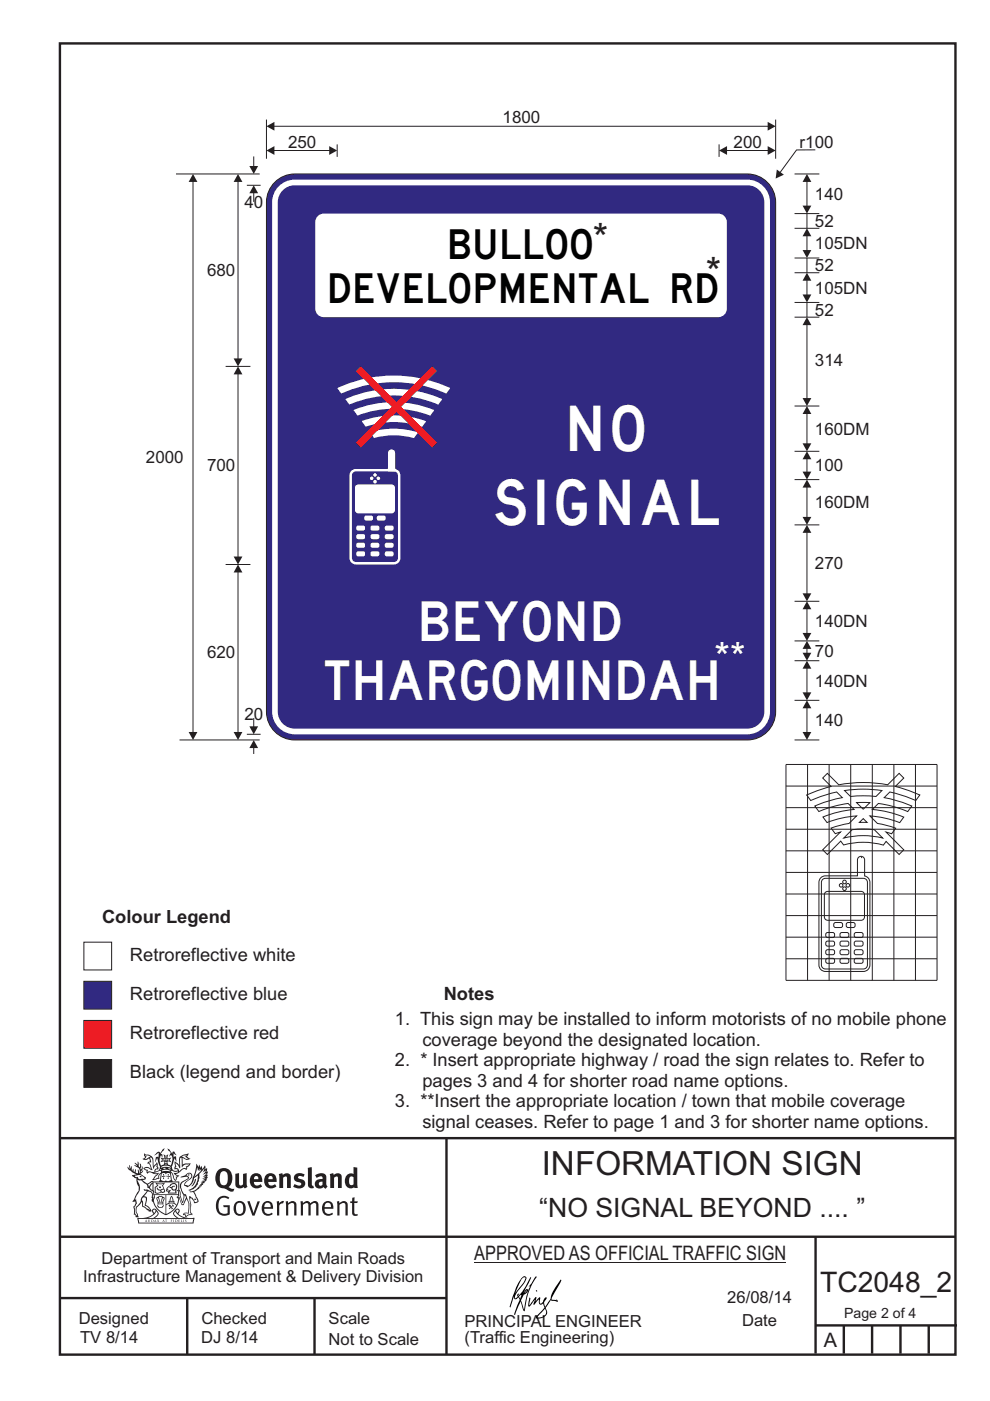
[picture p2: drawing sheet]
<svg xmlns="http://www.w3.org/2000/svg" width="210mm" height="297mm" viewBox="0 0 210 297" stroke-linecap="round" stroke-linejoin="round" font-family="sans-serif">
<g fill="none" stroke="#231f20" stroke-width=".51">
<path d="M12.7 9.2h190v278h-190zM12.7 241.3h189.9M94.7 241.4v45.8M12.7 275.2h82M12.7 262.2h190.1M39.7 275.2v12M66.7 275.2v12M173 262.2v24.8M173 281h30M179 281v6M185 281v6M191 281v6"/>
<path d="M197 281v6"/>
</g>
<g fill="#231f20">
<path d="M47 248.5a2.55 2.55 0 0 0 0 2.7l.3 .1a.81 .81 0 0 0 1-.9v-.6a1.04 1.04 0 0 0-1.1-1.5zM46.3 248.1a1.82 1.82 0 0 1 2.1-.2 1.82 1.82 0 0 1 .9 1.9 2.29 2.29 0 0 1-.8 1.9l.7 .3h.5l-.2 .6a2.87 2.87 0 0 1-2-.7 2.12 2.12 0 0 1-1.7-3.1z" fill-rule="evenodd"/>
<path d="M49.9 248.9l.8-.2v2a.46 .46 0 0 0 .2 .6 .46 .46 0 0 0 .7-.2v-2.2l.7-.2v2.4l.2 .5-.6 .4-.2-.3a1.02 1.02 0 0 1-1.2 .2 1.02 1.02 0 0 1-.6-1.1z" fill-rule="evenodd"/>
<path d="M54 249.5l-.1 .5h.9a.49 .49 0 0 0-.2-.6 .49 .49 0 0 0-.6 .1zM53.4 249.2a1.34 1.34 0 0 1 1.6-.3 1.34 1.34 0 0 1 .6 1.5v.2h-1.7a.77 .77 0 0 0 .5 .8 .77 .77 0 0 0 .9-.3l.3 .4a1.59 1.59 0 0 1-2.1 .2 1.59 1.59 0 0 1-.4-2z" fill-rule="evenodd"/>
<path d="M57 249.5l-.1 .5h.9a.49 .49 0 0 0-.2-.6 .49 .49 0 0 0-.6 .1zM56.4 249.2a1.34 1.34 0 0 1 1.6-.3 1.34 1.34 0 0 1 .7 1.5v.2h-1.8a.77 .77 0 0 0 .5 .8 .77 .77 0 0 0 .9-.3l.3 .4a1.59 1.59 0 0 1-2 .2 1.59 1.59 0 0 1-.5-2z" fill-rule="evenodd"/>
<path d="M59.1 248.9l.8-.2 .1 .4a.95 .95 0 0 1 1-.3 .95 .95 0 0 1 .7 .8v2.3h-.8v-2.3a.46 .46 0 0 0-.8 .1v2.2h-.9z" fill-rule="evenodd"/>
<path d="M62.5 249.1a1.75 1.75 0 0 1 2.1-.1l-.2 .5-.6-.2a.43 .43 0 0 0-.6 .3l.4 .3a1.04 1.04 0 0 1 1.2 1.2 1.04 1.04 0 0 1-1.4 .9l-1.2-.4 .3-.6 1 .4 .4-.4a.88 .88 0 0 0-1-.5l-.4-.2-.1-.4z" fill-rule="evenodd"/>
<path d="M65.3 247.6l.8-.2 .1 3.8 .2 .2 .2 .5a.88 .88 0 0 1-1-.1 .88 .88 0 0 1-.3-1z" fill-rule="evenodd"/>
<path d="M67.8 250.6a.43 .43 0 0 0-.1 .7 .43 .43 0 0 0 .7-.1v-.7zM66.8 249.2a1.7 1.7 0 0 1 2.4 .1v1.8l.3 .4-.4 .5-.5-.3a1.03 1.03 0 0 1-1.7-.2 1.03 1.03 0 0 1 .8-1.5h.7v-.4a.8 .8 0 0 0-1.2 .1z" fill-rule="evenodd"/>
<path d="M69.9 248.9l.8-.2 .1 .4a.95 .95 0 0 1 1-.3 .95 .95 0 0 1 .7 .8v2.3h-.8v-2.3a.46 .46 0 0 0-.8 .1v2.2h-.8z" fill-rule="evenodd"/>
<path d="M74.3 249.5a1.48 1.48 0 0 0 0 1.7l.4 .1 .3-.2v-1.5l-.3-.2zM75 247.4l.8 .2 .1 4.3h-.7l-.1-.2a1.26 1.26 0 0 1-1.4 0 1.26 1.26 0 0 1-.6-1.3 1.29 1.29 0 0 1 .5-1.3 1.29 1.29 0 0 1 1.4-.2z" fill-rule="evenodd"/>
<path d="M46.4 253.9a1.72 1.72 0 0 1 2.2 0l-.2 .3a1.24 1.24 0 0 0-1.4-.1 1.24 1.24 0 0 0-.7 1.3 1.49 1.49 0 0 0 1.3 2l.7-.2v-1.3h-.9l-.1-.4h1.4v2a1.93 1.93 0 0 1-2.2-.1 1.93 1.93 0 0 1-.7-2.2l.2-.7z" fill-rule="evenodd"/>
<path d="M50.3 255.2a1.65 1.65 0 0 0 .3 2.2 .99 .99 0 0 0 1-1.5 .78 .78 0 0 0-.4-.8 .78 .78 0 0 0-.9 .1zM50 254.9a1.33 1.33 0 0 1 1.6-.1 1.33 1.33 0 0 1 .5 1.5 1.31 1.31 0 0 1-1.3 1.5 1.31 1.31 0 0 1-1.3-1.6l.1-.5z" fill-rule="evenodd"/>
<path d="M52.5 254.7l.4-.1 .9 2.6 .8-2.5h.5l-1.1 3h-.5z" fill-rule="evenodd"/>
<path d="M56.2 255.2l-.2 .7h1.4a.7 .7 0 0 0-.3-.8 .7 .7 0 0 0-.9 .1zM55.9 255a1.22 1.22 0 0 1 1.5-.2 1.22 1.22 0 0 1 .5 1.5h-1.9a.93 .93 0 0 0 .5 1 .93 .93 0 0 0 1.2-.2l.1 .3a1.43 1.43 0 0 1-1.7 .1 1.43 1.43 0 0 1-.6-1.7z" fill-rule="evenodd"/>
<path d="M58.7 254.8l.4-.2 .1 .5 .4-.3 .6-.2-.2 .6a.66 .66 0 0 0-.8 .6v1.9h-.4z" fill-rule="evenodd"/>
<path d="M60.6 254.8l.4-.2 .1 .5a.94 .94 0 0 1 1-.4 .94 .94 0 0 1 .8 .7v2.3h-.5l-.1-2.5a.81 .81 0 0 0-1.2 .3v2.2h-.4z" fill-rule="evenodd"/>
<path d="M63.7 254.7l.5-.1 .1 .5 .4-.3a.78 .78 0 0 1 1.1 .3 .9 .9 0 0 1 1-.5 .9 .9 0 0 1 .7 .8v2.3h-.4l-.1-2.5a.67 .67 0 0 0-1.1 .3v2.2h-.5v-2.4l-.4-.2-.7 .4v2.2h-.5z" fill-rule="evenodd"/>
<path d="M69 255.2l-.2 .7h1.4a.7 .7 0 0 0-.3-.8 .7 .7 0 0 0-.9 .1zM68.7 255a1.22 1.22 0 0 1 1.5-.2 1.22 1.22 0 0 1 .5 1.5h-1.9a.93 .93 0 0 0 .5 1 .93 .93 0 0 0 1.2-.2l.1 .3a1.44 1.44 0 0 1-1.7 .1 1.44 1.44 0 0 1-.6-1.7z" fill-rule="evenodd"/>
<path d="M71.4 254.8l.5-.2 .1 .5a.94 .94 0 0 1 1-.4 .94 .94 0 0 1 .7 .7v2.3h-.4l-.1-2.5a.81 .81 0 0 0-1.2 .3v2.2h-.5z" fill-rule="evenodd"/>
<path d="M74.7 254l.5-.2v.9h.7l-.1 .4h-.7l.1 2.2 .1 .1h.5l.1 .3a.75 .75 0 0 1-1.2-.6v-2h-.4v-.4h.4z" fill-rule="evenodd"/>
<path d="M30.8 244.9l1.1 .3-.9 .5h-.4l.5-.5zM31.8 245.5l.2-.1a2.44 2.44 0 0 1 .4 2l.1 .4 .7-1-.1 .6 .3 .3a.57 .57 0 0 0-.6 .8l-1-.2-.5 .2 .1-.5-.7-.2 .6-.2 1 .5 .1-.1-.6-1.3-.2-.1 .5-.1zM30.7 244.5l-.2 .4 .3 .4-.6 .4a1.04 1.04 0 0 0 1.4-.1l.2 .7h-.4l-.2 .4a.94 .94 0 0 1 .9 1.1l-.2-.1a1.16 1.16 0 0 0-1.5-.1l.3 .4 .4 .2 .1 .5 .2 .2v-.2a.94 .94 0 0 1 1.1 .2h.9l-1.2 1.2a1.13 1.13 0 0 0 1.2-.2l.4-.1-.1-.4 .5-.7a.83 .83 0 0 0-.6 1.1l-.3-.1-.7 .3 1.1-1.4-.5 .2-.5-.1 1.3-.5-.2-.2-.8 .4v-.3l.2-.2 .3 .1 .1-.3-.2-.4v-.6l-.2-.3-.6 .9v-.7a1.42 1.42 0 0 0-1.7-1.8z" fill-rule="evenodd"/>
<path d="M38.5 245.3l.5-.3 .7-.1-.6 .3 .8 .5h-.3zM38.3 245.5h.2l.1 2a1.69 1.69 0 0 1 1.5-.7l-.7 .5 .1 .5a1.1 1.1 0 0 0-1.5 .6l-.1-.5-.2-.2h-.5l.2-.4-.2-.7a1.42 1.42 0 0 1 .8 1.1l.2-.1zM37.1 246.2l.1 1-.2 .3v.5l.6-.1 .1 .2a.96 .96 0 0 1-1.1-.1l-.1 .1a1.06 1.06 0 0 0 1.3 .2v.1a.72 .72 0 0 1-1 .2l.3 .5 .6 .3-.4 .1-.1 .7-.3-.4-.3-1.1-.4-.4 .4 .9a1.54 1.54 0 0 0 .6 1.2l.2-.3a.58 .58 0 0 1 .5-.7l.1-.2h-.3l-.4-.3 .9-.5a.93 .93 0 0 1 1.1-.5l.1 .2 .2-.1 .1-.5a.99 .99 0 0 0 .7-.9l-1.3 .1-.4 .3v-1.5l.9 .4 .8-.3h-.3l-.5-.4 .4-.7-.7 .2a1.46 1.46 0 0 0-1.3 2.1v.4l-.2-.4z" fill-rule="evenodd"/>
<path d="M35.6 248.9l.2 .1-.1 .4h.3l-.3 .1v.5l-.1-.6h-.3l.3-.1z" fill-rule="evenodd"/>
<path d="M34.6 248.9l.2 .1-.1 .3 .4 .1h-.4v.6l-.1-.5-.3-.1h.3z" fill-rule="evenodd"/>
<path d="M34.3 248.8a.57 .57 0 0 1 .9 .2 .57 .57 0 0 1 .9-.2l.2 1.4-.2 .1a.57 .57 0 0 1-.9-.1 .69 .69 0 0 1-1.1 0zM34.2 248.1l-.3 2.1-.2 .4h2.9l-.1-.4-.3-2.1h-.2v.3l-.8-.1-.9 .1 .1-.3z" fill-rule="evenodd"/>
<path d="M34.2 252.4a.3 .3 0 0 0 .6 0 .3 .3 0 0 0-.6 0zM33.3 251l.3 .3-.3 .3a.79 .79 0 0 0 0 1.3l.8-.2-.1-.3a.55 .55 0 0 1-.7-.6h.1l.1 .3 .4 .1 .8-.2-.4-.7 .4-.3-.7 .1zM33 250.7l1.1 .2 .9-.2-.4 .7 .4 1.1a.56 .56 0 0 1-.8 .3l-.2 .1a.73 .73 0 0 1-.9 .1 .73 .73 0 0 1-.3-.9v-.4l.5-.4z" fill-rule="evenodd"/>
<path d="M35.6 251.9l.7-.5a.58 .58 0 0 1 1-.1 .58 .58 0 0 1-.5 .9l-.2-.3a.43 .43 0 0 1 .6-.3v-.1a.57 .57 0 0 0-.8 .2l-.2-.1-.3 .2 .4 .1a.55 .55 0 0 0 .9 .5v.5h-1.3l.3-.4-.1-.2-.6 .1 .2-.2-.2-.1zM35.4 251.8l-.1 .2a.39 .39 0 0 0 .2 .7l.3-.1-.2 .5h1.9l-.1-.8a.86 .86 0 0 0-.1-1.4 .86 .86 0 0 0-1.3 .4z" fill-rule="evenodd"/>
<path d="M36 254.8h.8v.2h-.8zM36.4 253.8l.2 .8h-.4zM36.4 253.5l-.3 .5-.1 .6h-.2v.4l-.7 .4 .1 .2a1.48 1.48 0 0 1 2.2 .1l.2-.1-.6-.5v-.5h-.2l-.1-.6z" fill-rule="evenodd"/>
<path d="M35.8 255.4l.3 .1 .2 .3 .3-.2-.2-.2a.38 .38 0 0 1 .4 .5l-.1-.2-.3 .3 .3 .2-.3 .2-.1-.3-.4 .3-.1-.2 .4-.3-.2-.1-.1 .1z" fill-rule="evenodd"/>
<path d="M34.5 254h.2v.2l-.3 .6h-.1zM33.6 255.3h.9v.2a.55 .55 0 0 1-.8 .4v-.2h-.2zM33.4 254h.2l.2 .8h-.2zM33.6 255h.8l.1 .1-.8 .1zM33.8 253.7h.5l-.2 1.1h-.2zM33.3 253.8l-.1 .3 .3 1.2a.48 .48 0 0 0-.1 .5 .48 .48 0 0 0 .4 .3l.6-.1a.49 .49 0 0 0 .2-.7l.3-1.2-.1-.3a1.42 1.42 0 0 0-1.5 0z" fill-rule="evenodd"/>
<path d="M33.6 251.6h.5l.1 .3h-.4z" fill-rule="evenodd"/>
<path d="M41.3 250.1l.3-.2-.2 .9-.6 .7h-.2l.5-.7z" fill-rule="evenodd"/>
<path d="M39.7 249l.3-.2 .5 .2a.88 .88 0 0 1-.6 1.1 1.22 1.22 0 0 0-.8 1.3l.5 .2a.72 .72 0 0 0 .9-.4l.5-.8 .2-.6 .8-.6v.3a2.85 2.85 0 0 1-2 2.8l.1 .1a2.13 2.13 0 0 0 1.9-1.5l-.1-.2a2.01 2.01 0 0 0 .3-1.8l1.2-1.3-.4 1 .7-.5-.7 1 .8-.4-.8 .8 .7-.1-.9 .5 .8-.1-.8 .4h.7l-.8 .3 .3 .2h-.4l.2 .4-.4-.1 .2 .3h-.4l.1 .3h-.1a2.16 2.16 0 0 1-2 1l.1 .2h.4a.76 .76 0 0 1 .7 .7l.5 1.2-.6 .2a1.45 1.45 0 0 0-1.2-1.3l.3 1.8-.1 1.9 .4 .2a1.07 1.07 0 0 0-1.2 .4v-.3l-.5-.2a.87 .87 0 0 1 1-.1l.1-.7a4.4 4.4 0 0 0-.6-3.1l-.1-.3h-.2a2.16 2.16 0 0 1-.7-2.2l.3-.3 1.2-.8a.55 .55 0 0 0-.4-.7zM37.8 252.4a.76 .76 0 0 1 .3 1.1l.6 1.6 .4-1.7 .2 .1a.61 .61 0 0 1-.1 .9l-.3 .9h-.2l-.7-1.6-.3 .1a1.18 1.18 0 0 0 .1-1.4zM41.8 247.5l.2 .8 .3-.6v.6l.3-.5a1.9 1.9 0 0 1-1.1 1.4l-.3 .3zM38.2 249.6l1.4-.1 .2 .1v.3l-.5 .3a1.26 1.26 0 0 0-1 1.9l.2 .7a1.84 1.84 0 0 1 .2 2l-.4-1.3a.96 .96 0 0 0-.4-1.3l-.4 .3a.78 .78 0 0 1-.1 1.3l.2 .2h.4l.4 1.1a.38 .38 0 0 0 .2 .4 .38 .38 0 0 0 .4-.1l.6-1.2a2.94 2.94 0 0 1 .3 2.5v.5l-.8-.1-.3 .4v.2l.4-.1 .1 .4 .2 .1a1.02 1.02 0 0 1 1.3-.5l-.1-.4-.3-.1 .2-1.7-.3-1.4 .1 .1a1.14 1.14 0 0 1 .7 .9 .63 .63 0 0 0 .9-.2 .63 .63 0 0 0-.2-.8l-.6-1.3 .9-.6 .2-.3 .2-.1v-.2h.3l-.1-.3h.4l-.1-.3 .5-.1-.2-.2 .5-.4 .1-.2-.3 .1 .5-.6-.3 .1 .3-.6-.4 .1 .4-.5v-.3l-.3 .2 .1-.6v-.3l-.4 .3-.1-.8-.5 .8-.2-.7-.2 .5-.3-.8-.1 .6-.5-.8-.1 1.4-.7 1.9a1.81 1.81 0 0 1-.9 1.4l-.6-.2a1.75 1.75 0 0 1 1.1-1.2 .75 .75 0 0 0 .1-1.3 .75 .75 0 0 0-1.2 .5z" fill-rule="evenodd"/>
<path d="M41.2 254.2l.3-.1 .1 .3h-.4z" fill-rule="evenodd"/>
<path d="M29.4 258.4h11.6l-.2 .8h-11.3zM31.3 258.2l.5-.1a2.48 2.48 0 0 0 1.4-1.3l.2 .6-.5 .5-.4 .3zM32.5 256.6l.3-.2 .2 .2-.3 .6zM37.2 256.8a2.65 2.65 0 0 0 1.8 1.4h-1.1l-.5-.3-.5-.5zM37.4 256.6l.2-.2 .3 .2-.3 .6zM29.2 258.2l.1 1.2h11.7l.3-1.1-.2-.1a4.1 4.1 0 0 1-3.3-.9l.3-.4-.1-.5a1.06 1.06 0 0 0-1.3 .9l.2 .4 .6 .5h-4.7l.3-.1a.84 .84 0 0 0 .6-.7 .84 .84 0 0 0-.5-.9l-.3-.2-.5 .1-.1 .5 .3 .4a4.2 4.2 0 0 1-3.4 .9z" fill-rule="evenodd"/>
<path d="M31 258.7l.1 .2h-.2zM31 258.6l-.3 .5 .4-.1 .2 .1z" fill-rule="evenodd"/>
<path d="M31.3 258.6h.2v.4a.25 .25 0 0 0 .3-.1 .25 .25 0 0 0-.1-.3h.1a.29 .29 0 0 1 0 .4 .29 .29 0 0 1-.4 0 .29 .29 0 0 1 0-.4z" fill-rule="evenodd"/>
<path d="M32.2 258.6a.22 .22 0 0 1 .3 .2 .22 .22 0 0 1-.3 .2zM32 258.6v.5a.33 .33 0 0 0 .5-.1 .33 .33 0 0 0 0-.4 .33 .33 0 0 0-.5 0z" fill-rule="evenodd"/>
<path d="M32.9 258.7l.1 .2h-.2zM32.9 258.6l-.2 .5 .3-.1 .2 .1z" fill-rule="evenodd"/>
<path d="M33.3 258.6h.2v.2l.3-.2-.2 .2 .2 .3-.3-.2-.1 .2h-.1l.2-.3z" fill-rule="evenodd"/>
<path d="M34.7 258.7l.1 .2h-.2zM34.7 258.6l-.3 .5 .4-.1 .2 .1z" fill-rule="evenodd"/>
<path d="M35 258.6h.4h-.1v.5h-.2l.1-.5z" fill-rule="evenodd"/>
<path d="M36.2 258.6h.3h-.2v.2h.2h-.2l.1 .3h-.2z" fill-rule="evenodd"/>
<path d="M36.7 258.6h.2v.5h-.2z" fill-rule="evenodd"/>
<path d="M37.3 258.6a.22 .22 0 0 1 .3 .2 .22 .22 0 0 1-.3 .2zM37.1 258.6v.5a.33 .33 0 0 0 .5-.1 .33 .33 0 0 0 0-.4 .33 .33 0 0 0-.5 0z" fill-rule="evenodd"/>
<path d="M37.8 258.6h.3h-.1v.2h.1h-.1v.2l.1 .1h-.3z" fill-rule="evenodd"/>
<path d="M38.3 258.6h.3l-.1 .4 .2 .1h-.4z" fill-rule="evenodd"/>
<path d="M38.9 258.6h.2v.5h-.2z" fill-rule="evenodd"/>
<path d="M39.3 258.6h.2l-.2 .1 .2 .2-.1 .2h-.1v-.2l.2 .1z" fill-rule="evenodd"/>
<path d="M34.2 247.4a1.51 1.51 0 0 1 2 .2 2.67 2.67 0 0 0-2.1 0zM35.7 247.6l.4 .2 .1 .2-.4-.1zM34.6 247.7l.4-.1 .2 .2h-.4zM34 247.9l.3 .1-.3 .1zM34.9 246.9l.3-.2 .2 .2zM34.9 245.7h.2v.4h-.2zM35 245.1l.2 .2 .2-.2-.1 .4h-.2zM35.1 246.3h.2l.1 .4-.2-.2-.2 .2zM35.3 245.7h.2v.4h-.2zM34.4 245.7l.3 .1v.2l-.3 .1 .2-.2zM35.7 245.8l.3-.1-.2 .2 .2 .2-.4-.1zM32.7 244.9l1-.5-.1 1-.2-.1-.4 .1-.2 1.1 .5-1 .2 .9a1.84 1.84 0 0 1 .3 1.7l.4 .1a2.48 2.48 0 0 1 2.2 .1l.2-.3-.2-.7 .7-1.7 .4 .6-.2-1-.2-.1-.2 .3v-.9l.6 .4-.6-.7h-.3l-.1 .4-.5-.8-.5-.3 .2 .4 .5 .6-.4 .7 .4-.3a2.06 2.06 0 0 1 0 2.2l-.6-.2-.1-.6 .1-.1 .8 .2-.4-.5 .4-.5-.7 .2-.2-.2 .2-.7-.5 .4-.5-.4 .2 .7-.2 .2-.7-.2 .4 .5-.4 .5 .7-.2 .2 .1-.2 .6-.5 .2a2.02 2.02 0 0 1 0-2.2l.3 .5-.1-.6-.3-.1 .8-1.2-.5 .3-.4 .7-.2-.3a.8 .8 0 0 0-.8 .5z" fill-rule="evenodd"/>
<path d="M29.2 250.1l.3 .2a.61 .61 0 0 1 .8 .3l.3 .2a.8 .8 0 0 1 .6 1l.4 .1 .5 .6a1 1 0 0 1 .5 1l-.1 .7v-.5h-.1a.96 .96 0 0 0-.8-1.3l-.3-.2h-.6l-.1-.1-.2 .1 .2 .3h.5l-1.1 1.4-.2 .9-.4 .6a1.33 1.33 0 0 0-.5 1.8l.2 .5a1.26 1.26 0 0 1-.5-1.4l-.1-.4a1.56 1.56 0 0 0 .4-1.7l-.3 .2 .2-.5a3.2 3.2 0 0 0 .7-3zM30.4 253.9h.4a2.06 2.06 0 0 1-.1 1.6l.7 .5 .4 .5-.6-.2-.8-.6-.1-.9a.51 .51 0 0 1 .1-.9zM28.6 249.3a1.52 1.52 0 0 1 2.1 .6l-1.1 .1-.2-.1-.2-.4-.4 .1zM27.5 247v.8l-.3-.4-.2 .1a3.1 3.1 0 0 0 2 1.5l-1 .1 .5 .6 .5 .1v1.1a1.84 1.84 0 0 1-.2 2.5l-.4 .9-.4 .4 .3 .1 .4-.1 .1 .4-.2 .5-.3 .2 .1 1.8 .2-.1 .2 .6h.2l.4-.1-.1-.5a1.3 1.3 0 0 1-.1-1.6l.8-1.1 .2 1.1 .6 .2 .4 .6 .2-.2 .2 .4 .5-.1a1.85 1.85 0 0 0-1.2-1.3l.1-.3a1.39 1.39 0 0 0 0-1.5h-.5l.5-.6a.66 .66 0 0 1 .9-.4 .66 .66 0 0 1 .3 .9l-.1 .4h.2v.1l-.2 .3 .2 .5 .2-.3a2.24 2.24 0 0 0 .1-2.2 .73 .73 0 0 1-.7-.6 .73 .73 0 0 1 .5-.8l.1-.2a.94 .94 0 0 0-.9 .8 .48 .48 0 0 1-.1-.5 .48 .48 0 0 1 .5-.3l.5-.3a.51 .51 0 0 0-.8 .2l-.5 .3-1-.8 .6-.1 .1-.5-1.1-.7 .5-.4v-.4l-.5 .5 .1-.2a.69 .69 0 0 0 .2-1.1v.5l-.3 .2 .1-1.1-.3-.2 .1 .6-.1 .2-.4-1.2v.6l-.7-.3 .6 .6-.6-.2 .2 .3a1 1 0 0 1 .8 1.5l-.2-.8v.8l-.5-.2-.1-.7-.2 .6-.2-.1v-.6l-.2 .4-.2-.2 .1-.7-.2 .5z" fill-rule="evenodd"/>
<path d="M29.5 249.5l.3-.2 .3 .3z" fill-rule="evenodd"/>
<path d="M32.4 250.5h5.6v2l-.2-.1v-1.7h-5.2v2.5h5.2v-.8l.1 .2-.1 1.1v-.3h-2.5v4a4.1 4.1 0 0 0 2.6-3.6l.1-.1a4 4 0 0 1-2.8 3.9 4.2 4.2 0 0 1-2.8-4.7l.1 1.3 .1-.1a3.8 3.8 0 0 0 2.5 3.3v-4h-2.5l-.2-.9z" fill-rule="evenodd"/>
<circle cx="40" cy="249.1" r=".17"/>
</g>
<path d="M100.6 267.7h66.2" fill="none" stroke="#231f20" stroke-width=".21"/>
<g fill="#000">
<path d="M111.6 273.7l.2-.2-.5 .7zM110.4 274.5l.2 .1-.3 .8-.2-.5zM110.9 270.9h.5a9.3 9.3 0 0 1-2 3.1l-.1 .3 1-2.5zM110.6 271a14.7 14.7 0 0 0-2.2 4.9l-.3 1.2 .1 .1 .8-2.3a.42 .42 0 0 0 .2 .6 .42 .42 0 0 0 .6-.3l.2-.1 .2 .5-1.1 3.2h.2l1.1-2.9 .6 1.9 .2 .2 .2-.5a13.5 13.5 0 0 1 2-6.2l.4-.5-.1-.2-1.6 2.1 .4-.1a14.9 14.9 0 0 0-1.3 5.1l-.4-1.1a1.39 1.39 0 0 1 .2-1.9l.1-.2a.92 .92 0 0 0 .8-1.2 .75 .75 0 0 0-.8 .7l-.1 .2 1.6-3.4h-.1l-.4 .7a10.5 10.5 0 0 1-2.2 3.3l.2-.5a.32 .32 0 0 0-.4 .2 .32 .32 0 0 0 .1 .4l-.5 .4a3.2 3.2 0 0 1 1.1-2.3l.5-.6a2.49 2.49 0 0 0 .7-1.6l-.4-.2z" fill-rule="evenodd"/>
<path d="M113.7 273.6l.3 .2h-.3z" fill-rule="evenodd"/>
<path d="M115.6 277.5a1.15 1.15 0 0 1 .1 1.3 1.15 1.15 0 0 1-1.2 .5l-.6 .1zM112.2 275.2l-.2 1.6 .2 .2 1.2-1.5-.2 1.1 1.1-1.1a.94 .94 0 0 0 .4 1.1l.5-.3 .3 .9-1.2 1.3a.98 .98 0 0 0-.5 1 1.9 1.9 0 0 0 2.3-1.3l-.1-.2a1.02 1.02 0 0 1 .2-1.4l.6-1 1.5 .3-.2-.4v.2l-1.1-.1v-.3l2-3.6 .1-.2-.2-.2-1.7 2.8a6.6 6.6 0 0 1-1.6 2.9l-.1-.2a1.01 1.01 0 0 1 .4-1.4l.1-.2-.3-.1-.4 .4-.1 .5-.6 .4-.1-.4 .1-.9-.2-.1-.9 1 .3-1h-.2l-1.4 1.8 .3-1.5v-.1z" fill-rule="evenodd"/>
</g>
<path d="M17.8 199.8h5.9v5.8h-5.9z" fill-rule="evenodd" fill="#fff" stroke="#231f20" stroke-width=".21"/>
<path d="M17.8 208.1h5.9v5.8h-5.9z" fill-rule="evenodd" fill="#2e3092" stroke="#231f20" stroke-width=".21"/>
<path d="M17.8 216.4h5.9v5.8h-5.9z" fill-rule="evenodd" fill="#ed1c24" stroke="#231f20" stroke-width=".21"/>
<path d="M17.8 224.6h5.9v5.9h-5.9z" fill-rule="evenodd" fill="#231f20" stroke="#231f20" stroke-width=".21"/>
<path d="M174.5 165l1-1 2.4 2.4 3-.4 2.2-.1 2.2 .1 3 .4 2.4-2.4 1 1-1.8 1.7 2.2 .7 3 1.2-.9 1.1-2.9-1.1-2.6-.7-1.2 1.2a26.1 26.1 0 0 1 5.9 1.8l-.9 1.2a24.1 24.1 0 0 0-6.2-1.8l-1.3 1.3a22.5 22.5 0 0 1 6.7 1.6l-.9 1.2a21.1 21.1 0 0 0-6.3-1.4l1.6 1.6 3.9 1-.9 1.2-1.2-.4 3.8 3.8-1 1-2.8-2.8-.5 .8a15.5 15.5 0 0 0-8.5 0l-.6-.9-2.8 2.9-1-1 3.8-3.8-1.1 .4-.9-1.2 3.8-1 1.6-1.6a21.1 21.1 0 0 0-6.3 1.4l-.9-1.2a22.5 22.5 0 0 1 6.7-1.6l-1.3-1.3a24.1 24.1 0 0 0-6.2 1.8l-.9-1.2a26 26 0 0 1 5.9-1.8l-1.2-1.2-2.7 .7-2.8 1.1-.9-1.1 2.9-1.2 2.3-.7zM179.1 167.6l1.3 1.3 2.7-.2 2.7 .2 1.3-1.3-4-.3zM181.7 170.2l1.4 1.3 1.4-1.3zM182.3 174.4h1.6l-.8-.8zM180.7 175.9l-1.7 1.8a16.9 16.9 0 0 1 8.2 0l-1.7-1.8-2.4-.1zM174.1 186.1l1-.4h6.8v-3.4a.76 .76 0 0 1 .7-.7 .76 .76 0 0 1 .8 .7v3.4l.9 .6 .2 .8v17.5a1.39 1.39 0 0 1-1.4 1.4h-8a1.39 1.39 0 0 1-1.4-1.4v-17.5zM174.5 186.5l-.3 .6v17.5l.1 .4 .3 .3 .5 .1h8l.5-.1 .3-.3 .1-.4v-17.5l-.1-.5-.3-.3-.5-.1h-8zM175.1 189.2l.5-.2h7a.72 .72 0 0 1 .8 .7v4.7a.72 .72 0 0 1-.8 .7h-7a.72 .72 0 0 1-.8-.7v-4.7zM178.2 199.7l.4-.2 1.2 .1 .2 .3v.5l-.3 .2-1.3-.1-.2-.3zM178.4 203.2h1.4l.2 .4v.5l-.3 .1h-1.3l-.2-.3zM178.4 201.4h1.4l.2 .3v.5l-.3 .2h-1.3l-.2-.4zM178.4 197.8h1.4l.2 .3v.5l-.3 .2-1.3-.1-.2-.3zM175.3 201.4h1.5l.2 .3v.5l-.4 .2h-1.3l-.2-.4zM175.2 199.7l.3-.2 1.3 .1 .2 .3v.5l-.4 .2-1.3-.1-.2-.3zM175.3 203.2h1.5l.2 .4v.5l-.4 .1h-1.3l-.2-.3zM175.3 197.8h1.5l.2 .3v.5l-.4 .2-1.3-.1-.2-.3zM181.2 199.7l.4-.2 1.3 .1 .2 .3-.1 .5-.3 .2-1.3-.1-.2-.3zM181.4 203.2h1.5l.2 .4-.1 .5-.3 .1h-1.3l-.2-.3zM181.4 201.4h1.5l.2 .3-.1 .5-.3 .2h-1.3l-.2-.4zM181.4 197.8h1.5l.2 .3-.1 .5-.3 .2-1.3-.1-.2-.3zM177 195.6h1.5l.2 .4v.5l-.4 .2-1.3-.1-.2-.3zM179.7 195.6h1.5l.2 .4-.1 .5-.3 .2-1.3-.1-.2-.3zM178.7 187a.4 .4 0 0 1 .8 0 .4 .4 0 0 1-.8 0zM178.7 188.4a.4 .4 0 0 1 .8 0 .4 .4 0 0 1-.8 0zM179.5 187.7a.38 .38 0 0 1 .7 0 .38 .38 0 0 1-.7 0zM178 187.7a.4 .4 0 0 1 .8 0 .4 .4 0 0 1-.8 0z" fill-rule="evenodd" fill="#fff" stroke="#231f20" stroke-width=".21"/>
<g fill="none" stroke="#231f20" stroke-width=".21">
<path d="M166.7 175.8h32M166.7 171.2h32M166.7 166.7h32M166.7 162.1h32v45.8h-32zM171.3 162.1v45.8M175.9 162.1v45.8M180.4 162.1v45.8M185 162.1v45.8M189.6 162.1v45.8M194.2 162.1v45.8M166.7 198.7h32M166.7 194.1h32"/>
<path d="M166.7 189.5h32M166.7 185h32M166.7 180.4h32M166.7 203.3h32"/>
</g>
<path d="M58.3 38.6a6 6 0 0 1 4.2-1.7h96a6 6 0 0 1 6 6v108a6 6 0 0 1-6 6h-96a6 6 0 0 1-6-6v-108a6 6 0 0 1 1.8-4.3z" fill-rule="evenodd" fill="#312981" stroke="#231f20" stroke-width=".21"/>
<path d="M58.8 39.8a4.8 4.8 0 0 1 3.7-1.7h96a4.8 4.8 0 0 1 4.8 4.8v108a4.8 4.8 0 0 1-4.8 4.8h-96a4.8 4.8 0 0 1-4.8-4.8v-108a4.8 4.8 0 0 1 1.1-3.1z" fill-rule="evenodd" fill="#fff"/>
<path d="M60 40.3a3.6 3.6 0 0 1 2.5-1h96a3.6 3.6 0 0 1 3.6 3.6v108a3.6 3.6 0 0 1-3.6 3.6h-96a3.6 3.6 0 0 1-3.6-3.6v-108a3.6 3.6 0 0 1 1.1-2.6z" fill-rule="evenodd" fill="#312981"/>
<path d="M67.4 45.8l.8-.5h.5h83.7a1.81 1.81 0 0 1 1.8 1.8v18.3a1.81 1.81 0 0 1-1.8 1.8h-83.7a1.81 1.81 0 0 1-1.8-1.8v-18.3v-.5z" fill-rule="evenodd" fill="#fff"/>
<path d="M168.5 111.3h5.3M168.5 156.9h5.3M168.5 148.5h5.3M168.5 140.1h5.3M171.2 141.6v5.3" fill="none" stroke="#231f20" stroke-width=".21"/>
<g fill="#231f20">
<path d="M171.2 140.1l.9 1.7h-1.9z"/>
<path d="M170.2 146.8h1.9l-.9 1.7z"/>
</g>
<path d="M171.2 150v5.3" fill="none" stroke="#231f20" stroke-width=".21"/>
<g fill="#231f20">
<path d="M170.2 155.2h1.9l-.9 1.7z"/>
<path d="M171.2 148.5l.9 1.7h-1.9z"/>
</g>
<path d="M168.5 95.7h5.3M168.5 86.1h5.3M168.5 135.9h5.3M168.5 127.5h5.3M171.2 129v5.3" fill="none" stroke="#231f20" stroke-width=".21"/>
<g fill="#231f20">
<path d="M171.2 127.5l.9 1.7h-1.9z"/>
<path d="M170.2 134.2h1.9l-.9 1.7z"/>
</g>
<path d="M171.2 87.6v6.5" fill="none" stroke="#231f20" stroke-width=".21"/>
<g fill="#231f20">
<path d="M171.2 86.1l.9 1.7h-1.9z"/>
<path d="M170.2 94h1.9l-.9 1.7z"/>
</g>
<path d="M171.2 137.4v1.1" fill="none" stroke="#231f20" stroke-width=".21"/>
<g fill="#231f20">
<path d="M170.2 138.4h1.9l-.9 1.7z"/>
<path d="M171.2 135.9l.9 1.7h-1.9z"/>
</g>
<path d="M171.2 97.2v2.9" fill="none" stroke="#231f20" stroke-width=".21"/>
<g fill="#231f20">
<path d="M170.2 100h1.9l-.9 1.7z"/>
<path d="M171.2 95.7l.9 1.7h-1.9z"/>
</g>
<path d="M56.5 25.4v8.3M168.5 36.9h5.3M171.2 38.4v5.3M168.5 45.3h5.3M168.5 57.8h5.3M171.2 45.3v3.1" fill="none" stroke="#231f20" stroke-width=".21"/>
<g fill="#231f20">
<path d="M170.2 43.6h1.9l-.9 1.7z"/>
<path d="M171.2 36.9l.9 1.7h-1.9z"/>
</g>
<path d="M172.9 31.8h-4l-3.5 4.8" fill="none" stroke="#231f20" stroke-width=".21"/>
<path d="M164.8 35.9l1.5 1.1-1.8 .9z" fill="#231f20"/>
<path d="M58.1 26.8h104.9" fill="none" stroke="#231f20" stroke-width=".21"/>
<g fill="#231f20">
<path d="M56.5 26.8l1.7-1v1.9z"/>
<path d="M162.8 25.8l1.7 1-1.7 .9z"/>
</g>
<path d="M168.5 48.4h5.3M168.5 54.7h5.3M171.2 49.9v3.3M171.2 54.7v3.1" fill="none" stroke="#231f20" stroke-width=".21"/>
<g fill="#231f20">
<path d="M170.2 53h1.9l-.9 1.7z"/>
<path d="M171.2 48.4l.9 1.7h-1.9z"/>
</g>
<path d="M168.5 101.7h5.3M171.2 103.2v6.5" fill="none" stroke="#231f20" stroke-width=".21"/>
<g fill="#231f20">
<path d="M171.2 101.7l.9 1.7h-1.9z"/>
<path d="M170.2 109.6h1.9l-.9 1.7z"/>
</g>
<path d="M171.2 112.8v13.1" fill="none" stroke="#231f20" stroke-width=".21"/>
<g fill="#231f20">
<path d="M170.2 125.8h1.9l-.9 1.7z"/>
<path d="M171.2 111.3l.9 1.7h-1.9z"/>
</g>
<path d="M171.2 68.8v15.7" fill="none" stroke="#231f20" stroke-width=".21"/>
<g fill="#231f20">
<path d="M170.2 84.4h1.9l-.9 1.7z"/>
<path d="M171.2 67.2l.9 1.7h-1.9z"/>
</g>
<path d="M58.1 31.9h11.9M71.5 30.6v2.7" fill="none" stroke="#231f20" stroke-width=".21"/>
<g fill="#231f20">
<path d="M56.5 31.9l1.7-.9v1.8z"/>
<path d="M69.8 31l1.7 .9-1.7 .9z"/>
</g>
<path d="M154.1 31.9h8.9M164.5 25.4v8.3" fill="none" stroke="#231f20" stroke-width=".21"/>
<g fill="#231f20">
<path d="M152.5 31.9l1.7-.9v1.8z"/>
<path d="M162.8 31l1.7 .9-1.7 .9z"/>
</g>
<path d="M152.5 30.6v2.7M47.9 77.7h5.2M50.5 79.2v38.9" fill="none" stroke="#231f20" stroke-width=".21"/>
<g fill="#231f20">
<path d="M49.6 118h1.8l-.9 1.7z"/>
<path d="M50.5 77.7l.9 1.7h-1.8z"/>
</g>
<path d="M47.9 119.7h5.2M50.5 121.2v34.1M38.1 156.9h17M52.4 155.7h2.9" fill="none" stroke="#231f20" stroke-width=".21"/>
<g fill="#231f20">
<path d="M50.5 119.7l.9 1.7h-1.8z"/>
<path d="M49.6 155.2h1.8l-.9 1.7z"/>
</g>
<path d="M37.3 36.9h17.8M50.5 38.4v37.7M52.4 39.3h2.9" fill="none" stroke="#231f20" stroke-width=".21"/>
<g fill="#231f20">
<path d="M50.5 36.9l.9 1.7h-1.8z"/>
<path d="M49.6 76h1.8l-.9 1.7z"/>
</g>
<path d="M40.9 38.4v116.9" fill="none" stroke="#231f20" stroke-width=".21"/>
<g fill="#231f20">
<path d="M40.9 36.9l1 1.7h-1.9z"/>
<path d="M40 155.2h1.9l-1 1.7z"/>
</g>
<path d="M74.5 99.8l1-.4h8.1a1.38 1.38 0 0 1 1.3 1.4v17.5a1.38 1.38 0 0 1-1.3 1.4h-8.1a1.39 1.39 0 0 1-1.4-1.4v-17.5zM74.9 100.2l-.3 .6v17.5l.2 .4 .3 .3 .4 .2h8.1l.4-.2 .3-.3 .1-.4v-17.5l-.1-.4-.3-.3-.4-.2h-8.1zM75.8 103h7.5l.2 .4v4.9l-.4 .3-7.3-.1-.3-.4v-4.7zM75.5 102.9l.5-.2h7.1a.72 .72 0 0 1 .7 .7v4.7a.72 .72 0 0 1-.7 .7h-7.1a.72 .72 0 0 1-.7-.7v-4.7zM75.9 103.3l-.1 4.8 .1 .2h7.2l.1-.1 .1-4.8-.2-.2zM78.8 113.3h1.5l.2 .3-.1 .5-.3 .2h-1.3l-.2-.4zM78.8 116.9h1.5l.2 .4-.1 .5-.3 .2-1.3-.1-.2-.3zM78.8 115.1h1.5l.2 .4-.1 .4-.3 .2h-1.3l-.2-.4zM78.8 111.5h1.5l.2 .3-.1 .5-.3 .2-1.3-.1-.2-.3zM75.8 115.1h1.5l.1 .4v.4l-.3 .2h-1.3l-.2-.4zM75.8 113.3h1.5l.1 .3v.5l-.3 .2h-1.3l-.2-.4zM75.8 116.9h1.5l.1 .4v.5l-.3 .2-1.3-.1-.2-.3zM75.8 111.5h1.5l.1 .3v.5l-.3 .2-1.3-.1-.2-.3zM81.8 113.3h1.5l.2 .3-.1 .5-.3 .2h-1.3l-.2-.4zM81.8 116.9h1.5l.2 .4-.1 .5-.3 .2-1.3-.1-.2-.3zM81.7 115.3l.3-.2h1.3l.2 .4-.1 .4-.3 .2h-1.3l-.2-.4zM81.8 111.5h1.5l.2 .3-.1 .5-.3 .2-1.3-.1-.2-.3zM77.3 109.5l.3-.2 1.3 .1 .2 .3v.5l-.3 .2-1.3-.1-.2-.3zM80.1 109.4h1.5l.2 .3-.1 .5-.3 .2-1.3-.1-.2-.3zM82.6 95.8a.5 .5 0 0 1 .6-.2 .5 .5 0 0 1 .4 .4v3.7h-1zM82.5 95.5a.76 .76 0 0 1 .8-.2 .76 .76 0 0 1 .5 .7v3.9h-1.5v-3.9zM82.9 95.9l-.1 3.5h.5v-3.4l-.2-.2zM79.2 100.7a.38 .38 0 0 1 .7 0 .38 .38 0 0 1-.7 0zM79.2 102.1a.38 .38 0 0 1 .7 0 .38 .38 0 0 1-.7 0zM79.9 101.4a.38 .38 0 0 1 .7 0 .38 .38 0 0 1-.7 0zM78.4 101.4a.4 .4 0 0 1 .8 0 .4 .4 0 0 1-.8 0z" fill="#fff"/>
<g fill="#fff">
<path d="M71.5 82.3a28.5 28.5 0 0 1 24 0l-.8 1.1a27 27 0 0 0-22.3 0z" fill-rule="evenodd"/>
<path d="M73.2 84.6a25.5 25.5 0 0 1 20.6 0l-.8 1.2a24 24 0 0 0-18.9 0z" fill-rule="evenodd"/>
<path d="M75 86.9a22.5 22.5 0 0 1 17.1 .1l-.8 1.1a21.1 21.1 0 0 0-15.5 0z" fill-rule="evenodd"/>
<path d="M76.7 89.3a19.7 19.7 0 0 1 13.7 0l-.9 1.2a18.3 18.3 0 0 0-11.9 0z" fill-rule="evenodd"/>
<path d="M78.5 91.7a16.9 16.9 0 0 1 10.2 0l-.9 1.2a15.5 15.5 0 0 0-8.5 0z" fill-rule="evenodd"/>
</g>
<path d="M75.5 78.7l1-1 7.6 7.6 7.6-7.6 1 1-7.6 7.6 7.6 7.6-1 1-7.6-7.6-7.6 7.6-1-1 7.6-7.6z" fill="#ed1c24"/>
<path d="M171.2 59.4v3.2M168.5 67.2h5.3M168.5 64.1h5.3M171.2 64.1v3.1" fill="none" stroke="#231f20" stroke-width=".21"/>
<g fill="#231f20">
<path d="M170.2 62.4h1.9l-.9 1.7z"/>
<path d="M171.2 57.8l.9 1.7h-1.9z"/>
</g>
<path d="M53.8 152.2v1.9" fill="none" stroke="#231f20" stroke-width=".21"/>
<path d="M52.9 154h1.8l-.9 1.7z" fill="#231f20"/>
<path d="M53.8 158.5v1.4" fill="none" stroke="#231f20" stroke-width=".21"/>
<path d="M53.8 156.9l.9 1.7h-1.8z" fill="#231f20"/>
<path d="M53.8 33.2v2.1" fill="none" stroke="#231f20" stroke-width=".21"/>
<path d="M52.9 35.2h1.8l-.9 1.7z" fill="#231f20"/>
<path d="M53.8 40.8v2" fill="none" stroke="#231f20" stroke-width=".21"/>
<path d="M53.8 39.3l.9 1.7h-1.8z" fill="#231f20"/>
<g font-size="9.6" fill="#fff">
<text x="120.9" y="95.7">NO</text>
<text x="105.1" y="111.3">SIGNAL</text>
</g>
<g font-size="8.5" fill="#231f20">
<text x="125.7" y="53.4">*</text>
<text x="149.7" y="60.6">*</text>
</g>
<text font-size="8.5" fill="#fff" x="151.6" y="142.2">**</text>
<g font-size="8.4" fill="#fff">
<text x="89.5" y="135.9">BEYOND</text>
<text x="69" y="148.3">THARGOMINDAH</text>
</g>
<text font-size="7.1" fill="#231f20" x="114.9" y="249.1">INFORMATION SIGN</text>
<g font-size="6.3" fill="#010202">
<text x="95.4" y="54.9">BULLOO</text>
<text x="70" y="64.3">DEVELOPMENTAL RD</text>
</g>
<text font-size="6" fill="#231f20" x="174" y="274">TC2048_2</text>
<text font-size="5.6" fill="#231f20" x="114.4" y="258">“NO SIGNAL BEYOND .... ”</text>
<g font-size="4.2" fill="#231f20">
<text x="100.6" y="267.2">APPROVED AS OFFICIAL TRAFFIC SIGN</text>
<text x="174.7" y="285.6">A</text>
</g>
<g font-size="3.9" fill="#231f20">
<text x="21.6" y="195.6">Colour Legend</text>
<text x="27.6" y="203.7">Retroreflective white</text>
<text x="27.6" y="212">Retroreflective blue</text>
<text x="94.1" y="212">Notes</text>
<text x="27.6" y="220.3">Retroreflective red</text>
<text x="83.8" y="217.4">1. This sign may be installed to inform motorists of no mobile phone</text>
<text x="89.6" y="221.7">coverage beyond the designated location.</text>
<text x="83.8" y="226.1">2. * Insert appropriate highway / road the sign relates to. Refer to</text>
<text x="27.6" y="228.6">Black (legend and border)</text>
<text x="89.6" y="230.4">pages 3 and 4 for shorter road name options.</text>
<text x="83.8" y="234.7">3. **Insert the appropriate location / town that mobile coverage</text>
<text x="89.6" y="239.1">signal ceases. Refer to page 1 and 3 for shorter name options.</text>
</g>
<g font-size="3.6" fill="#231f20">
<text x="106.6" y="26.1">1800</text>
<text x="61.1" y="31.3">250</text>
<text x="155.6" y="31.3">200</text>
<text x="169.6" y="31.4">r100</text>
<text x="51.9" y="44.1">40</text>
<text x="172.9" y="42.4">140</text>
<text x="172.9" y="52.8">105DN</text>
<text x="172.9" y="48.1">52</text>
<text x="43.9" y="58.6">680</text>
<text x="172.9" y="57.5">52</text>
<text x="172.9" y="62.2">105DN</text>
<text x="172.9" y="67">52</text>
<text x="172.9" y="77.7">314</text>
<text x="172.9" y="92.2">160DM</text>
<text x="31" y="98.2">2000</text>
<text x="43.9" y="100">700</text>
<text x="172.9" y="100">100</text>
<text x="172.9" y="107.8">160DM</text>
<text x="172.9" y="120.7">270</text>
<text x="172.9" y="133">140DN</text>
<text x="43.9" y="139.6">620</text>
<text x="172.9" y="139.3">70</text>
<text x="172.9" y="145.6">140DN</text>
<text x="51.9" y="152.6">20</text>
<text x="172.9" y="154">140</text>
</g>
<g font-size="3.5" fill="#231f20">
<text x="21.5" y="267.9">Department of Transport and Main Roads</text>
<text x="17.7" y="271.8">Infrastructure Management &amp; Delivery Division</text>
<text x="16.7" y="280.7">Designed</text>
<text x="42.7" y="280.7">Checked</text>
<text x="69.7" y="280.7">Scale</text>
<text x="98.5" y="281.4">PRINCIPAL ENGINEER</text>
<text x="154.3" y="276.2">26/08/14</text>
<text x="157.4" y="281.2">Date</text>
<text x="17" y="284.8">TV 8/14</text>
<text x="42.7" y="284.8">DJ 8/14</text>
<text x="69.7" y="285.2">Not to Scale</text>
<text x="98.5" y="284.8">(Traffic Engineering)</text>
</g>
<text font-size="3" fill="#231f20" x="179" y="279.5">Page 2 of 4</text>
</svg>
